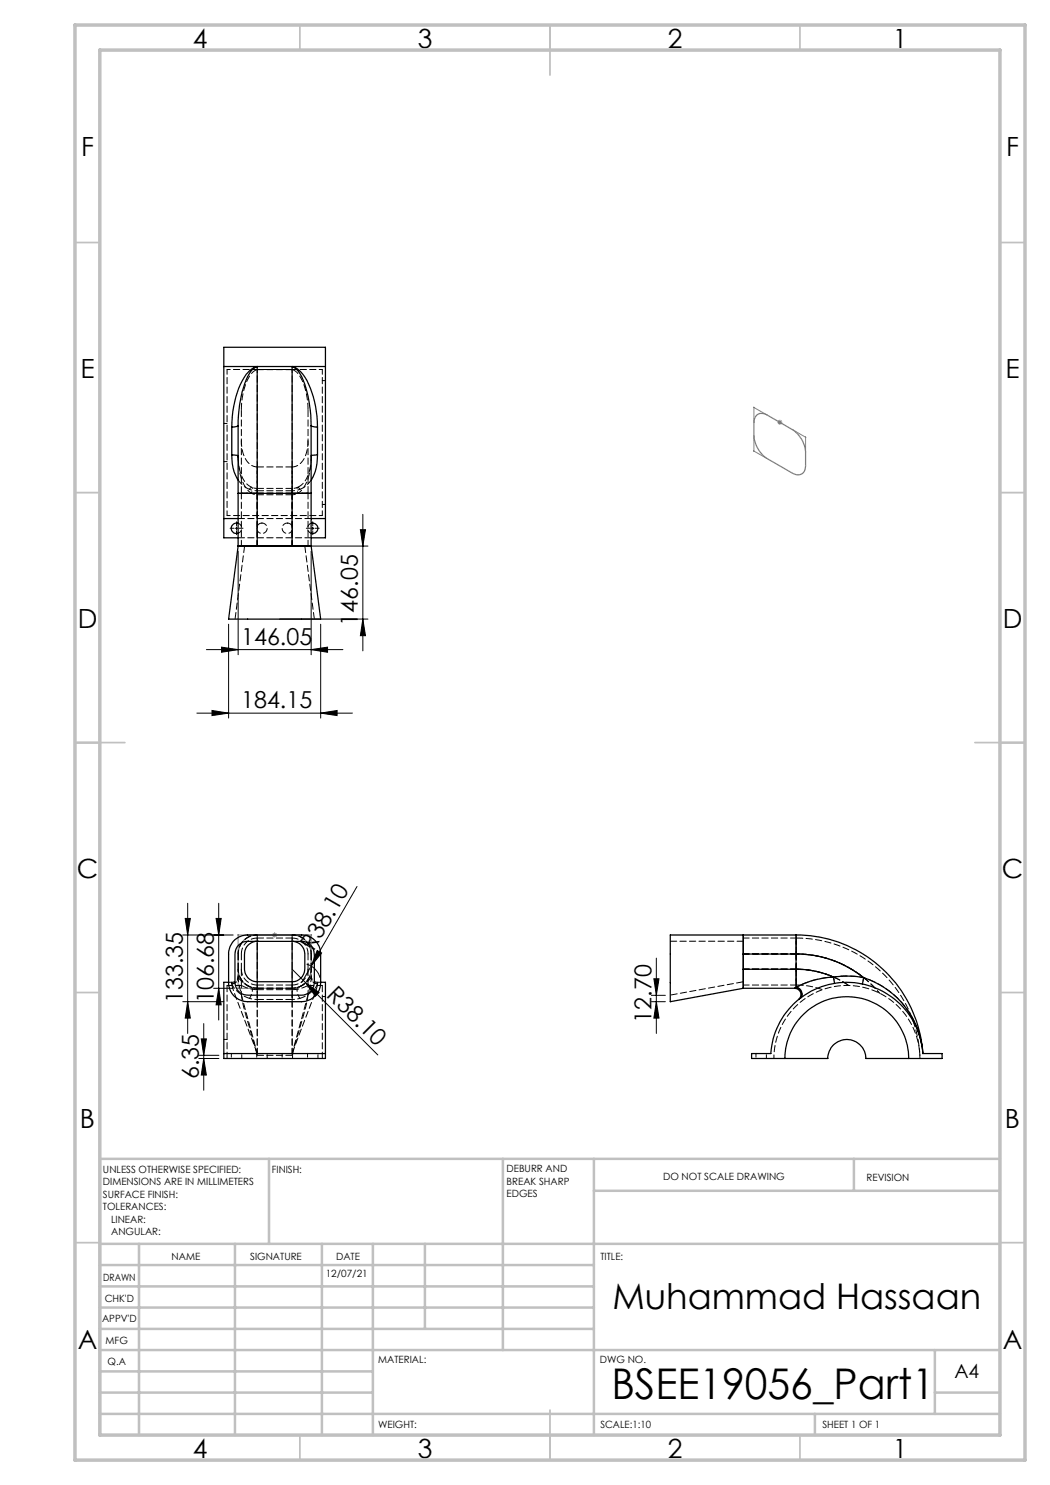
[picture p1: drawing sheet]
<svg xmlns="http://www.w3.org/2000/svg" width="210mm" height="297mm" viewBox="0 0 210 297" stroke-linecap="round" stroke-linejoin="round" font-family="sans-serif">
<g fill="none" stroke="#000" stroke-width=".2">
<path d="M47.1 105.7h.5M47.3 105.4v.5M47.6 110.2v20.7M55.9 109.2h17.7M62.2 110.2v20.7M62.3 105.7h.5M62.5 105.4v.5M72.1 105.9h1l-.5 3.3zM72.6 102.9v27.3M41.3 129.9h27.3M44.3 129.4l3.3 .5-3.3 .6zM45.7 124.8v18.8"/>
<path d="M55.9 123.8h17.7M62.2 129.9l3.3-.5v1.1zM64.1 124.8v18.8M72.6 123.8l.5 3.3h-1zM39.4 142.6h31.1M42.4 142.1l3.3 .5-3.3 .5zM64.1 142.6l3.3-.5v1zM71.4 177.3l-9.2 15.9M36.5 187h10.1M37 183.7h1.1l-.6 3.3zM37.5 180.7v26M42.7 197.7h3.9"/>
<path d="M43.2 183.7h1l-.5 3.3zM43.7 197.7l.5 3.3h-1zM43.7 180.7v23.3M58.4 193.8l2.7 2.7M61.1 196.5l2.7 2-.7 .7zM61.1 196.5l14.5 14.5M61.3 192.8a3.8 3.8 0 0 1 2.7 2.7M62.2 193.2l-1.9 3.3M63.4 190.1l.9 .5-2.1 2.6zM130.3 199.1h2.8M130.8 195.8h1l-.5 3.3zM131.3 191.6v15.1"/>
<path d="M36.5 200.3h8.2M37.5 200.3l.6 3.3h-1.1zM39.8 211.7h4M39.8 211.1h4M40.3 207.8h1l-.6 3.3zM40.7 204.7v13.3M40.7 211.7l.6 3.3h-1zM130.3 200.3h2.8M131.3 200.3l.5 3.3h-1z"/>
</g>
<g fill="none" stroke="#808080" stroke-width=".2">
<path d="M150.7 90.2l2.7 1.5M150.7 81.5l2.7 1.5M150.8 81.4v3.1M150.8 87.2v3.1M155.5 84.5h1M155.6 84.1l.7 .7M156 84v1M156.3 84.1l-.7 .7M158.5 85.9l2.7 1.6M161.1 87.4v3.1M47.5 187h3.8M47.5 197.7h3.8"/>
<path d="M47.6 186.9v3.8M47.6 194v3.8M54.4 187h1M54.6 186.7l.7 .7M54.9 186.5v1M55.3 186.7l-.7 .7M58.5 187h3.8M62.2 186.9v3.8"/>
</g>
<path d="M151.3 83.1a1.72 1.72 0 0 1 2.2-.1l4.9 2.9a5.8 5.8 0 0 1 2.7 4.7v2.5a1.63 1.63 0 0 1-.8 1.7 1.63 1.63 0 0 1-1.9-.2l-4.9-2.8a6.1 6.1 0 0 1-2.7-4.7v-3zM48.8 188a3.8 3.8 0 0 1 2.6-1h7a3.8 3.8 0 0 1 3.8 3.8v3a3.8 3.8 0 0 1-3.8 3.9h-7a3.8 3.8 0 0 1-3.8-3.9v-3a3.8 3.8 0 0 1 1.2-2.8z" fill="none" stroke="#808080" stroke-width=".25"/>
<path d="M46.8 105.7h-.8M47.3 105.2v-.8M47.3 106.2v.7M47.8 105.7h.8M62.1 105.7h-.8M62.6 105.2v-.8M62.6 106.2v.7M63.1 105.7h.7" fill="none" stroke="#000" stroke-width=".2" stroke-dasharray="15.2 1.3 1.3 1.3"/>
<g fill="none" stroke="#c0c0c0" stroke-width=".35">
<path d="M60 5v5M110 5v10M160 5v5M15 48.5h5M200 48.5h5M15 98.5h5M200 98.5h5M15 148.5h10M195 148.5h10M15 198.5h5M200 198.5h5M15 248.5h5"/>
<path d="M200 248.5h5M60 287v5M110 282v10M160 287v5"/>
</g>
<g fill="none" stroke="#c0c0c0" stroke-width=".5">
<path d="M53.8 231.8v17M100.6 231.8v38.2M118.8 231.8v55.2M118.8 238.2h81.2M170.8 231.8v6.4M200 231.8h-180v55.2M20 248.8h180M20 257.3h98.8M20 253h98.8M27.8 248.8v38.2M47 248.8v38.2M64.4 248.8v38.2"/>
<path d="M74.6 248.8v38.2M85 248.8v17M20 265.8h98.8M20 261.5h98.8M20 278.5h54.6M20 274.3h54.6M20 270h180M187 278.5h13M187 270v12.8M20 282.8h180M163 282.8v4.2"/>
</g>
<path d="M15 5h190v287h-190zM20 10h180v277h-180z" fill="none" stroke="#c0c0c0" stroke-width=".7"/>
<g fill="#000">
<path d="M61.1 196.5l2.7 2-.7 .7zM63.4 190.1l.9 .5-2.1 2.6z"/>
<path d="M42.4 142.1l3.3 .5-3.3 .5zM64.1 142.6l3.3-.5v1zM44.3 129.4l3.3 .5-3.3 .6zM62.2 129.9l3.3-.5v1.1z"/>
<path d="M37 183.7h1.1l-.6 3.3zM37.5 200.3l.6 3.3h-1.1zM43.2 183.7h1l-.5 3.3zM43.7 197.7l.5 3.3h-1z"/>
<path d="M40.7 211.7l.6 3.3h-1zM40.3 207.8h1l-.6 3.3zM72.6 123.8l.5 3.3h-1zM72.1 105.9h1l-.5 3.3zM131.3 200.3l.5 3.3h-1zM130.8 195.8h1l-.5 3.3z"/>
</g>
<g fill="none" stroke="#000" stroke-width=".25">
<path d="M44.8 73.3v30.4M44.8 73.3v-3.8h20.3v3.8M44.8 73.3h20.3M51.4 73.3h-.1a4.3 4.3 0 0 0-2.1 2.7 25.7 25.7 0 0 0-1.6 9.2M51.4 73.3v25.4M51.4 73.3a5.6 5.6 0 0 0-3.3 3.6 21.7 21.7 0 0 0-1.7 8.5M58.4 73.3v25.4M58.4 73.3a4.9 4.9 0 0 1 2.5 3.5 27.2 27.2 0 0 1 1.3 8.4M58.4 73.3a5.5 5.5 0 0 1 3.3 3.6 20.8 20.8 0 0 1 1.8 8.5M65.1 73.3v30.4M46.4 91l1.2 .2M46.4 85.4v5.6"/>
<path d="M46.4 91a8.5 8.5 0 0 0 1.2 5M47.6 98.7h3.8M47.6 85.2v13.5M47.6 85.2l-1.2 .2M47.6 91.3v.2M47.6 98.7v10.5M51.4 98.7h7M51.4 98.7v10.5M58.4 98.7h3.8M58.4 98.7v10.5M62.2 85.2v13.5M62.2 85.2l1.3 .2"/>
<path d="M62.2 98.7v10.5M63.5 91l-1.3 .2M63.5 85.4v5.6M63.5 91a8.5 8.5 0 0 1-1.3 5M44.8 103.7v3.9h2.8M44.8 103.7h2.8M47.6 109.2l-1.9 14.6h18.4l-1.9-14.6M47.6 109.2h3.8M47.6 104.7a1.04 1.04 0 0 0-1.4 1 1.04 1.04 0 0 0 1.4 .9M51.4 109.2h7M58.4 109.2h3.8M62.2 104.7a1.05 1.05 0 0 1 1.4 1 1.05 1.05 0 0 1-1.4 1"/>
<path d="M62.2 103.7h2.9M65.1 103.7v3.9h-2.9M45.7 196.5h-.9v14.2M46.8 188.1a4 4 0 0 1 2.7-1.1h10.8a3.8 3.8 0 0 1 3.8 3.8v5.7a3.9 3.9 0 0 1-3.8 3.8h-10.8a3.8 3.8 0 0 1-3.8-3.8v-5.7a3.8 3.8 0 0 1 1.1-2.7zM47.7 189l.9-.6 .8-.1h10.8a2.7 2.7 0 0 1 2.7 3.3v4.3a2.77 2.77 0 0 1-3.4 3.1h-9.9a2.7 2.7 0 0 1-2.6-3.3v-5.2a2.4 2.4 0 0 1 .7-1.5zM51.4 188.2v8.2M51.7 188.3a2.63 2.63 0 0 0-2.8 3.1v1.7a2.71 2.71 0 0 0 3 3.3h5.6a2.79 2.79 0 0 0 3.5-3.2v-1.6a2.68 2.68 0 0 0-2.7-3.3M58.4 188.2v8.2M64.1 196.5h1v14.2M148.7 187h-14.6v13.3l14.6-2.6M148.7 193.8v3.9M148.7 187v3.8"/>
<path d="M148.7 187h10.5M148.7 193.8h10.5M148.7 197.7h10.2M148.7 190.8v3M148.7 190.8h10.5M158.9 197.7a1.28 1.28 0 0 1 1.2 .8 1.28 1.28 0 0 1-.4 1.4M159.2 197.5a1.29 1.29 0 0 1 1.1 .8 1.29 1.29 0 0 1-.3 1.4M159.2 187v3.8M159.2 187a25.4 25.4 0 0 1 25.4 23.7M159.2 190.8a21.4 21.4 0 0 1 13.6 4.7M159.2 193.8a18.3 18.3 0 0 1 7.5 1.6M159.2 193.8v3.7"/>
<path d="M159.2 197.5l-.3 .2M159.2 190.8v3M166.7 195.4a16.7 16.7 0 0 0-7.5 2.1M166.7 195.4l.2 1.3M166.7 195.4a17.5 17.5 0 0 1 6.1 .1M172.8 195.5l-.3 1.3M172.8 195.5a17.1 17.1 0 0 1 11.6 13.7M44.8 210.7h20.3M44.8 210.7v1h20.3v-1M157 211.7a12.4 12.4 0 0 1 12.4-12.4 12.4 12.4 0 0 1 12.4 12.4M158.7 200.8a15.2 15.2 0 0 1 16.1-3.3 15.2 15.2 0 0 1 9.8 13.2h3.8v1h-15.2a3.8 3.8 0 0 0-3.8-3.8 3.8 3.8 0 0 0-3.8 3.8h-15.3v-1h3.9a15.3 15.3 0 0 1 4.5-9.9z"/>
</g>
<g fill="none" stroke="#000" stroke-width=".2" stroke-dasharray="1.3 .6" stroke-dashoffset=".1">
<path d="M48.3 98.6v10.6M49.9 97.9l-1.2-.7-1.1-1.2M51.4 98.6v10.6M51.4 93.4a3.7 3.7 0 0 1-3-3.6l-.1-1.7M58.4 98.6v10.6M61.6 98.6v10.6M61.6 88.1l-.1 1.4a4.6 4.6 0 0 1-2.3 3.8l-.8 .1M62.2 96l-1 1.2-1.2 .7M47.6 190.8v3M48.3 190.8v3M49.9 199.7a5.3 5.3 0 0 1-3.5-3M61.6 193.8v-3"/>
<path d="M62.2 193.8v-3M63.5 196.7a5.1 5.1 0 0 1-3.5 3M159.2 193.8v-3M159.2 187.6h-10.5M159.2 190.8h-10.5M159.2 197h-10.5M159.2 193.8h-10.5M159.2 197.5a1.3 1.3 0 0 1 1.1 .8 1.3 1.3 0 0 1-.3 1.4M159.2 190.8v3"/>
</g>
<g fill="none" stroke="#000" stroke-width=".2" stroke-dasharray="1.3 .6" stroke-dashoffset=".5">
<path d="M47.6 193.8a3.8 3.8 0 0 0 3.8 3.8M51.4 187a3.8 3.8 0 0 0-3.8 3.8M51.4 197.6v2.3M51.4 197.9v-.9M58.4 197.6a3.8 3.8 0 0 0 3.8-3.8M58.4 197.6v2.3M58.4 197.9v-.9M62.2 190.8a3.8 3.8 0 0 0-3.8-3.8M166.7 195.4a17.3 17.3 0 0 0-7.5 2.1M172.8 195.5a16.5 16.5 0 0 0-6.1-.1M46.3 210.7v1M48.4 211.7v-1"/>
<path d="M51.3 210.7v1M53.4 211.7v-1M56.4 210.7v1M58.5 211.7v-1M61.5 210.7v1M63.6 211.7v-1M151.2 210.7v1M153.3 211.7v-1"/>
</g>
<g fill="none" stroke="#000" stroke-width=".2" stroke-dasharray="1.3 .6">
<path d="M51.4 73.9h.1M58.4 73.9h-7M58.5 73.9h-.1M64.5 76.1h.6M48.3 98.6h3.1M50.4 97.5a5.1 5.1 0 0 1-2.6-4.3l-.2-1.7M51.4 98.6h-3.1M51.4 98.6h7M51.4 99h7M58.4 98.6h-7M58.4 98.6h3.2M58.4 98.1h-7"/>
<path d="M58.4 93.4h-7M58.4 97.7h-7M61.6 98.6h-3.2M62.2 103.7h-14.6M62.2 107.6h-14.6M64.5 100.9h.6M45.4 197.1v14.6M46.4 196.7v-.2v.3M46.4 196.5h-.7M47.6 195.4h.1M47.6 195.5v-.1M48.3 193.8a3.2 3.2 0 0 0 3.1 3.2"/>
<path d="M48.3 197.1v-3.3M50.2 197.4l.1 .1M51.4 197h7M51.4 187.6a3.2 3.2 0 0 0-3.1 3.2M51.4 197.6h7M51.4 188.2v-.6M58.4 197a3.2 3.2 0 0 0 3.2-3.2M58.4 187.6h-7M58.4 199.9h-7M58.4 197.9h-7M58.4 188.2v-.6M59.6 197.5l.2-.1"/>
<path d="M59.9 197.4l1.2-.8 1.1-1.2M61.6 190.8a3.2 3.2 0 0 0-3.2-3.2M61.6 197.1v-3.3M62.2 195.4h.1M62.2 195.4v.1M63.5 196.8v-.3v.2M64.1 196.5h-.6M64.5 197.1v14.6M65.1 199.3h-.6M148.7 188.2h-14.6M159.2 197v-3.2M159.2 190.8v-3.2"/>
<path d="M159.2 193.8v3.2M159.2 187.6v3.2M159.2 197.5l-.3 .1M159.7 199.9h.1M159.7 199.9l.3-.2M172.8 195.5a21.6 21.6 0 0 0-13.6-4.7M184 211.1h.1"/>
</g>
<path d="M51.4 98.1l-1.5-.2M60 97.9l-1.6 .2M47.6 195.4v-1.6M48.3 197.1v1.5M51.4 199.9l-1.5-.2M60 199.7l-1.6 .2M61.6 198.6v-1.5M62.2 195.4v-1.6" fill="none" stroke="#000" stroke-width=".2" stroke-dasharray="1.3 .6" stroke-dashoffset=".8"/>
<g fill="none" stroke="#000" stroke-width=".2" stroke-dasharray="1.3 .6" stroke-dashoffset="-.1">
<path d="M58.5 73.9h-7.1M58.5 73.9l.6 .4 .6 .5 .9 1.6a14.3 14.3 0 0 1 1 5.6M48.3 82a11.4 11.4 0 0 1 2-7.2l1.1-.9M48.3 82v16.6M51.4 93.4v5.2M58.4 93.4v5.2M61.6 82v16.6M62.2 91.2a7.3 7.3 0 0 1-2.1 6l-.6 .3M48.9 109.2l-1.9 14.6M62.9 123.8l-1.9-14.6M46.4 196.8l.6 2.1 4.4 11.8M47.6 195.4l1.2 1.2 1.4 .8"/>
<path d="M48.3 198.6l.5 2.9 2.6 9.6M51.4 197.9a7 7 0 0 1-3.1-.8M61.6 197.1a7.1 7.1 0 0 1-3.2 .8M134.1 199l14.6-2.6M164.5 197.9a15.4 15.4 0 0 0-5.3-.9M51.4 211.1v-14.8M58.4 210.7l4.5-11.8 .6-2.1M58.4 211.1v-14.8M58.5 211.1h-7.1M58.5 211.1l2.6-9.5 .5-3M184 211.1a24.8 24.8 0 0 0-24.8-23.5"/>
</g>
<path d="M50.3 197.5a2.05 2.05 0 0 1-.4 2.2M59.6 197.5a2.05 2.05 0 0 0 .4 2.2M62.2 195.5a135.1 135.1 0 0 1-3.8 15.1v.1M51.4 210.7l-.1-.4a131.7 131.7 0 0 1-3.7-14.8" fill="none" stroke="#000" stroke-width=".2" stroke-dasharray="1.3 .6" stroke-dashoffset=".4"/>
<path d="M52.4 104.6a1.04 1.04 0 0 1 .9 1.5 1.04 1.04 0 0 1-1.7 .2 1.04 1.04 0 0 1 .6-1.7h.2M57.5 104.6a1.04 1.04 0 0 1 .9 1.5 1.04 1.04 0 0 1-1.8 .2 1.04 1.04 0 0 1 .7-1.7h.2M48.3 197.1h-2.9M64.5 197.1h-2.9M51.4 210.7v-23.7M58.4 210.7v-23.7" fill="none" stroke="#000" stroke-width=".2" stroke-dasharray="1.3 .6" stroke-dashoffset=".2"/>
<g fill="none" stroke="#000" stroke-width=".2" stroke-dasharray="1.3 .6" stroke-dashoffset=".6">
<path d="M45.4 73.9h19.1M50.3 98.6l1.1 .4M51.4 97.7l-1-.2M58.4 99l1.2-.4M59.5 97.5l-1.1 .2M45.4 103.1h19.1M47.6 195.4a1.26 1.26 0 0 1-1.2 1.3M47.6 195.2a1.27 1.27 0 0 1-1.2 1.3M62.2 195.4a1.26 1.26 0 0 0 1.3 1.3M63.5 196.5a1.27 1.27 0 0 1-1.3-1.3M159.2 187v3.8M166.7 195.4l.2 1.3"/>
<path d="M166.7 195.4a18.5 18.5 0 0 0-7.5-1.6M172.8 195.5l-.3 1.3M184 211.7a14.6 14.6 0 0 0-14.6-14.6 14.6 14.6 0 0 0-14.6 14.6"/>
</g>
<path d="M47.6 195.5a1.26 1.26 0 0 1-1.2 1.3M62.2 195.5a1.26 1.26 0 0 0 1.3 1.3" fill="none" stroke="#000" stroke-width=".2" stroke-dasharray="1.3 .6" stroke-dashoffset="1"/>
<g fill="none" stroke="#000" stroke-width=".2" stroke-dasharray="1.3 .6" stroke-dashoffset=".3">
<path d="M45.4 73.9v29.2M64.5 73.9v29.2M44.8 92.3h.6M45.4 84.7h-.6M47.6 98.6h2.7M47.6 91.2a10.4 10.4 0 0 0 2 6.9l.7 .5M51.4 99v10.2M58.4 99v10.2M59.6 98.6a6.7 6.7 0 0 0 2.4-4.8l.2-2.6M59.6 98.6h2.6M47.6 104.7a1.04 1.04 0 0 1 .8 1 1.04 1.04 0 0 1-.8 .9M62.2 106.6a1.04 1.04 0 0 1-.7-.9 1.04 1.04 0 0 1 .7-1"/>
<path d="M45.4 207.9h-.6"/>
</g>
<path d="M51.4 73.9v24.7M58.4 73.9v24.7M159.2 193.8v3.7M175.9 198.6a21.6 21.6 0 0 0-16.7-7.8M184.4 209.2a17.1 17.1 0 0 0-11.6-13.7" fill="none" stroke="#000" stroke-width=".2" stroke-dasharray="1.3 .6" stroke-dashoffset=".7"/>
<path d="M50.3 98.6v-.2a.64 .64 0 0 0 0-.9l-.4 .4M51.4 99v-1.3v.4M58.4 99v-1.3v.4M59.6 98.6l-.1-.2a.64 .64 0 0 1 .1-.9l.4 .4" fill="none" stroke="#000" stroke-width=".2" stroke-dasharray="1.3 .6" stroke-dashoffset=".9"/>
<path d="M169.8 197.1a18.5 18.5 0 0 0-10.6-3.3" fill="none" stroke="#000" stroke-width=".2" stroke-dasharray="1.3 .6" stroke-dashoffset="-.2"/>
<text font-size="8.5" x="122.3" y="279.7">BSEE19056_Part1</text>
<text font-size="7.1" x="122.5" y="261.7">Muhammad Hassaan</text>
<g font-size="5.3">
<text x="38.5" y="9.5">4</text>
<text x="83.5" y="9.5">3</text>
<text x="133.6" y="9.5">2</text>
<text x="178.6" y="9.5">1</text>
<text x="16.2" y="31.2">F</text>
<text x="201.2" y="31.2">F</text>
<text x="16.1" y="75.5">E</text>
<text x="201.1" y="75.5">E</text>
<text x="15.5" y="125.5">D</text>
<text x="200.5" y="125.5">D</text>
<text x="15.4" y="175.5">C</text>
<text x="200.4" y="175.5">C</text>
<text x="16" y="225.5">B</text>
<text x="201" y="225.5">B</text>
<text x="15.5" y="269.7">A</text>
<text x="200.5" y="269.7">A</text>
<text x="38.5" y="291.5">4</text>
<text x="83.5" y="291.5">3</text>
<text x="133.6" y="291.5">2</text>
<text x="178.6" y="291.5">1</text>
</g>
<g font-size="4.7">
<text x="71.6" y="125.1" transform="rotate(-90 71.6 125.1)">146.05</text>
<text x="48.2" y="128.9">146.05</text>
<text x="48.2" y="141.6">184.15</text>
<text x="62.7" y="190.5" transform="rotate(-60 62.7 190.5)">R38.10</text>
<text x="36.5" y="200.6" transform="rotate(-90 36.5 200.6)">133.35</text>
<text x="42.7" y="200.6" transform="rotate(-90 42.7 200.6)">106.68</text>
<text x="65.1" y="199.1" transform="rotate(45 65.1 199.1)">R38.10</text>
<text x="130.3" y="204.5" transform="rotate(-90 130.3 204.5)">12.70</text>
<text x="39.8" y="215.8" transform="rotate(-90 39.8 215.8)">6.35</text>
</g>
<text font-size="3.9" x="190.9" y="275.5">A4</text>
<g font-size="2">
<text x="20.6" y="234.6">UNLESS OTHERWISE SPECIFIED:</text>
<text x="20.6" y="237.1">DIMENSIONS ARE IN MILLIMETERS</text>
<text x="20.6" y="239.6">SURFACE FINISH:</text>
<text x="54.4" y="234.6">FINISH:</text>
<text x="101.3" y="234.5">DEBURR AND</text>
<text x="101.3" y="237">BREAK SHARP</text>
<text x="101.3" y="239.5">EDGES</text>
<text x="132.6" y="236">DO NOT SCALE DRAWING</text>
<text x="173.3" y="236.2">REVISION</text>
<text x="20.6" y="242.1">TOLERANCES:</text>
<text x="22.2" y="244.6">LINEAR:</text>
<text x="22.2" y="247.1">ANGULAR:</text>
<text x="34.3" y="252">NAME</text>
<text x="50" y="251.9">SIGNATURE</text>
<text x="67.2" y="251.9">DATE</text>
<text x="120.1" y="251.9">TITLE:</text>
<text x="20.6" y="256.1">DRAWN</text>
<text x="65.2" y="255.5">12/07/21</text>
<text x="20.9" y="260.3">CHK'D</text>
<text x="20.4" y="264.4">APPV'D</text>
<text x="21.1" y="268.8">MFG</text>
<text x="21.5" y="273">Q.A</text>
<text x="75.6" y="272.5">MATERIAL:</text>
<text x="120" y="272.5">DWG NO.</text>
<text x="75.6" y="285.5">WEIGHT:</text>
<text x="120.1" y="285.6">SCALE:1:10</text>
<text x="164.5" y="285.6">SHEET 1 OF 1</text>
</g>
</svg>
